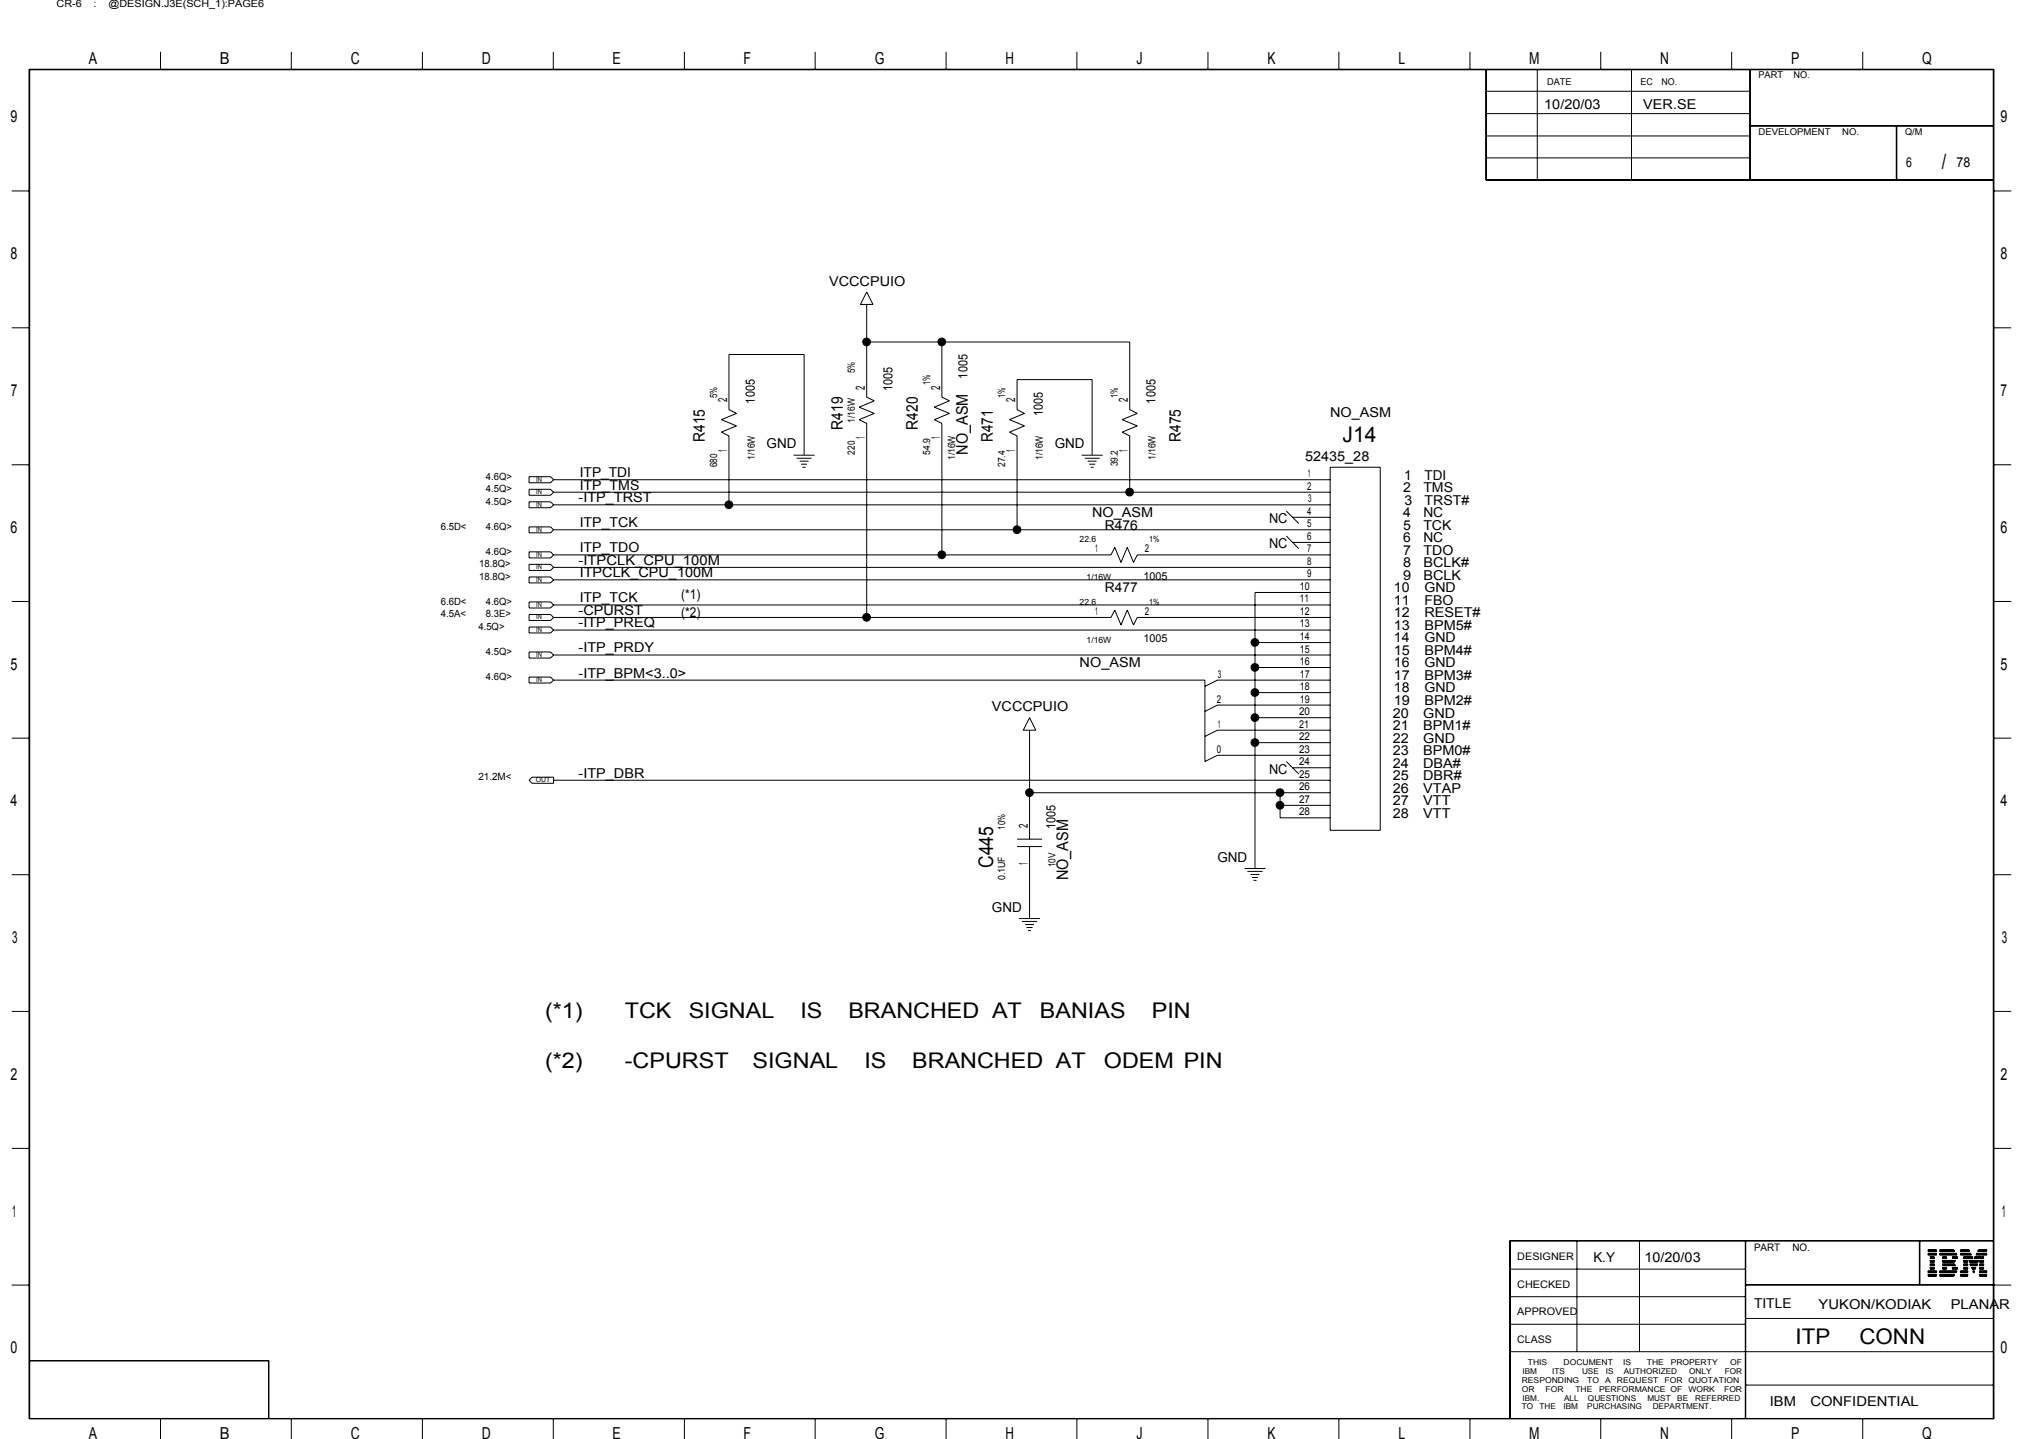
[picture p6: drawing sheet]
<svg xmlns="http://www.w3.org/2000/svg" width="297mm" height="210mm" viewBox="0 0 297 210" stroke-linecap="round" stroke-linejoin="round" font-family="sans-serif">
<g fill="none" stroke="#000" stroke-width=".15">
<path d="M4.2 10.1h286.6v196.9h-286.6zM4.3 10.2h286.4v196.7h-286.4zM23.4 7.6v2.5M42.5 7.6v2.5M61.6 7.6v2.5M80.7 7.6v2.5M99.8 7.6v2.5M118.9 7.6v2.5M138 7.6v2.5M157 7.6v2.5M176.1 7.6v2.5M195.2 7.6v2.5"/>
<path d="M214.4 7.6v2.5M216.7 10.1v16.2h74.1M216.7 19.8h38.5M216.7 16.6h38.5M216.7 13.3h38.5M216.7 10.1v16.2M224.2 10.1v16.2M233.4 7.6v2.5M237.9 10.1v16.2M252.5 7.6v2.5M255.2 10.1v16.2M255.2 18.4h35.6"/>
<path d="M255.2 18.3h35.6M271.6 7.6v2.5M276.5 18.4v7.9M276.6 18.4v7.9M1.7 27.9h2.5M216.7 26.2h74.1M216.7 23h38.5M290.8 27.9h2.5M1.7 47.8h2.5M126.4 44.4v13.5l1.1 .6-2.2 .9 2.2 .9-2.2 .9 1.1 .6v28.3M126.4 42.6l.9 1.8h-1.8zM126.4 49.9h38.3v9.9l1.1 .5-2.2 .9 2.2 .9-2.2 .9 1.1 .6v8.2"/>
<path d="M137.3 49.9v8l1.1 .6-2.2 .9 2.2 .9-2.2 .9 1.1 .6v19.1M290.8 47.8h2.5M1.7 67.8h2.5M77.1 76.9h3.2l.4 .4-.4 .4h-3.2zM77.1 69.5h3.2l.4 .5-.4 .4h-3.2zM77.1 71.4h3.2l.4 .4-.4 .4h-3.2zM77.1 73.2h3.2l.4 .4-.4 .5h-3.2zM80.7 77.3h113.3M80.7 73.6h113.3M80.7 71.8h113.3M80.7 70h113.3M115.7 66.4h3.1"/>
<path d="M116.2 66.8h2.1M116.6 67.3h1.3M116.8 67.7h.9M117 68.2h.5M117.3 66.3v-14.6h-11v8.1l1.1 .5-2.2 .9 2.2 .9-2.2 .9 1.1 .6v10M157.7 66.4h3.1M158.2 66.8h2.2M158.6 67.3h1.3M158.8 67.7h.9M159 68.2h.5M159.3 66.3v-10.9h-11v4.4l1.1 .5-2.2 .9 2.2 .9-2.2 .9 1.1 .6v13.7M187.6 74.5l1.8 1.9"/>
<path d="M187.6 78.2l1.8 1.8M188.5 79.1h5.5M188.5 75.5h5.5M194 68.2h7.3v52.9h-7.3zM290.8 67.8h2.5M1.7 87.7h2.5M77.1 80.5h3.2l.4 .4-.4 .5h-3.2zM77.1 82.3h3.2l.4 .5-.4 .4h-3.2zM77.1 84.2h3.2l.4 .4-.4 .4h-3.2zM77.1 87.8h3.2l.4 .4-.4 .5h-3.2zM77.1 89.6h3.2l.4 .5-.4 .4h-3.2zM77.1 91.5h3.2l.4 .4-.4 .4h-3.2z"/>
<path d="M77.1 95.1h3.2l.4 .4-.4 .5h-3.2zM77.1 98.8h3.2l.4 .4-.4 .4h-3.2zM80.7 99.2h95v11.9l1.8-.9h16.5M80.7 95.5h113.3M80.7 91.9h113.3M80.7 90.1h81.3l.6-1.1 .9 2.2 .9-2.2 .9 2.2 .5-1.1h28.2M80.7 88.2h113.3M80.7 84.6h113.3M80.7 82.8h113.3M80.7 80.9h81.3l.6-1.1 .9 2.2 .9-2.2 .9 2.2 .5-1.1h28.2M183 97.4h11M183 93.7h11"/>
<path d="M194 99.2h-16.5l-1.8 .9M194 86.4h-11v40.2M290.8 87.7h2.5M1.7 107.7h2.5M77.6 113.4h3.1v.9h-3.1l-.5-.5zM80.7 113.8h113.3M150.1 115.6h43.9M150.1 104.7l.9 1.8h-1.8zM150.1 106.5v15.9M183 108.3h11M183 104.7h11M183 101h11"/>
<path d="M186.7 115.6v3.7h7.3M186.7 117.5h7.3M187.6 111.1l1.8 1.8M188.5 112h5.5M194 106.5h-16.5l-1.8 .9M194 102.8h-16.5l-1.8 1M290.8 107.7h2.5M1.7 127.6h2.5M148.3 123.5h3.7M148.3 122.4h3.7M148.6 134h3.1M149 134.4h2.2"/>
<path d="M149.5 134.9h1.3M149.7 135.3h.9M149.9 135.7h.4M150.1 123.5v10.4M181.5 126.7h3M181.9 127.1h2.2M182.3 127.6h1.4M182.6 128h.8M182.8 128.4h.4M290.8 127.6h2.5M1.7 147.5h2.5M290.8 147.5h2.5"/>
<path d="M1.7 167.5h2.5M290.8 167.5h2.5M1.7 187.5h2.5M4.2 198.5h35v8.4M4.2 198.5h35M39.2 198.5v8.4M220.2 185.1h34.3M220.2 181h70.6M220.2 197.2h70.6M220.2 193.2h34.3M220.2 189.1h34.3M220.2 181v25.9"/>
<path d="M230 181v16.2M239.1 181v16.2M254.5 181v25.9M254.5 192.3h36.3M254.5 187.4h36.3M254.5 187.5h38.8M254.6 181v25.9M279.9 181v6.5M280 181v6.5M281.1 182.3l1.3 .1zM281.1 182.4l1.3 .1zM281.1 182.5l1.3 .1z"/>
<path d="M281.1 182.8l1.3 .1zM281.1 182.9l1.3 .1zM281.1 183l1.3 .1zM281.1 185.4h1.3zM281.1 185.5h1.3v.1h-1.3zM281.1 185.9h1.3v.1h-1.3zM281.1 186.1h1.3zM281.1 185.6h1.3M281.1 186h1.3M281.4 183.3l.7 .1zM281.4 183.5h.7zM281.4 183.6h.7z"/>
<path d="M281.4 183.9h.7zM281.4 184h.7zM281.4 184.1h.7zM281.4 184.4h.7zM281.4 184.5h.7zM281.4 184.6h.7zM281.4 184.9h.7zM281.4 185h.7zM281.4 185.1h.7zM282.8 182.3l2.1 .1zM282.8 186.1h2.1zM282.8 182.4l2.2 .1z"/>
<path d="M282.8 182.5l2.2 .1zM282.8 182.8l2.5 .1zM282.8 182.9l2.5 .1zM282.8 183l2.6 .1zM282.8 185.4h2.6zM282.8 185.6h2.5v-.1h-2.5v.1h2.5h-2.5M282.8 186h2.2v-.1h-2.2v.1h2.2h-2.2M283.2 184.1h1.8zM283.2 184.4h1.8zM283.2 183.9h2zM283.2 184.6h2zM283.2 183.3l.7 .1z"/>
<path d="M283.2 183.5h.7zM283.2 183.6h.7zM283.2 184h1.9zM283.2 184.5h1.9zM283.2 184.9h.7zM283.2 185h.7zM283.2 185.1h.7zM284.7 183.3l.8 .1zM284.7 183.5h.8zM284.7 185h.8zM284.7 185.1h.8zM284.7 183.6h.7z"/>
<path d="M284.7 184.9h.7zM285.9 185.4h1.1zM285.9 185.5h1.1v.1h-1.1zM285.9 185.9h1.1v.1h-1.1zM285.9 186.1h1.1zM285.9 182.3l1.3 .1zM285.9 182.4l1.3 .1zM285.9 182.5l1.3 .1zM285.9 182.8l1.5 .1zM285.9 182.9l1.5 .1zM285.9 183l1.6 .1zM285.9 185.6h1.1"/>
<path d="M285.9 186h1.1M286.3 183.9h.7zM286.3 184h.7zM286.3 184.1h.7zM286.3 184.4h.7zM286.3 184.5h.7zM286.3 184.6h.7zM286.3 184.9h.7zM286.3 185h.7zM286.3 185.1h.7zM286.3 183.6h1.4zM286.3 183.5h1.4z"/>
<path d="M286.3 183.3l1.4 .1zM287.1 183.9h1.4zM287.1 184h1.4zM287.2 184.1h1.3zM287.2 184.4h1.2zM287.3 184.5h1zM287.3 184.6h1zM287.5 184.9h.6zM287.5 185h.6zM287.6 185.1h.5zM287.7 185.4h.2zM287.7 185.5h.2v.1h-.2z"/>
<path d="M287.7 185.6h.2zM287.9 183.6h1.4zM287.9 183.3l1.4 .1zM287.9 183.5h1.4zM288.1 183l1.6 .1zM288.2 182.8l1.5 .1zM288.2 182.9l1.5 .1zM288.4 182.4l1.3 .1zM288.4 182.5l1.3 .1zM288.5 182.3l1.2 .1zM288.6 185.4h1.1zM288.6 185.5h1.1v.1h-1.1z"/>
<path d="M288.6 185.9h1.1v.1h-1.1zM288.6 186.1h1.1zM288.6 183.9h.7zM288.6 184h.7zM288.6 184.1h.7zM288.6 184.4h.7zM288.6 184.5h.7zM288.6 184.6h.7zM288.6 184.9h.7zM288.6 185h.7zM288.6 185.1h.7zM288.6 185.6h1.1"/>
<path d="M288.6 186h1.1M290.8 181h-70.6v25.9M23.4 206.9v3M42.5 206.9v3M61.6 206.9v3M80.7 206.9v3M99.8 206.9v3M118.9 206.9v3M138 206.9v3M157 206.9v3M176.1 206.9v3M195.2 206.9v3"/>
<path d="M214.4 206.9v3M233.4 206.9v3M252.5 206.9v3M254.5 202h36.3M271.6 206.9v3"/>
</g>
<g fill="#000" stroke="#000" stroke-width=".15">
<circle cx="126.4" cy="49.9" r=".57"/>
<circle cx="137.3" cy="49.9" r=".57"/>
<circle cx="106.3" cy="73.6" r=".57"/>
<circle cx="148.3" cy="77.3" r=".57"/>
<circle cx="164.7" cy="71.8" r=".57"/>
<circle cx="126.4" cy="90.1" r=".57"/>
<circle cx="137.3" cy="80.9" r=".57"/>
<circle cx="183" cy="93.7" r=".57"/>
<circle cx="183" cy="97.4" r=".57"/>
<circle cx="150.1" cy="115.6" r=".57"/>
<circle cx="183" cy="108.3" r=".57"/>
<circle cx="183" cy="104.7" r=".57"/>
<circle cx="183" cy="101" r=".57"/>
<circle cx="186.6" cy="115.6" r=".57"/>
<circle cx="186.6" cy="117.5" r=".57"/>
</g>
<g font-size="3.1">
<text x="283.2" y="24.6">/</text>
<text x="195.8" y="64.5">J14</text>
<text x="79.5" y="148.5">(*1)</text>
<text x="91.1" y="148.5">TCK</text>
<text x="100.4" y="148.5">SIGNAL</text>
<text x="116.7" y="148.5">IS</text>
<text x="123.7" y="148.5">BRANCHED AT</text>
<text x="151.7" y="148.5">BANIAS</text>
<text x="168" y="148.5">PIN</text>
<text x="79.5" y="155.8">(*2)</text>
<text x="91.1" y="155.8">-CPURST</text>
<text x="109.7" y="155.8">SIGNAL</text>
<text x="126" y="155.8">IS</text>
<text x="133" y="155.8">BRANCHED AT</text>
<text x="161" y="155.8">ODEM PIN</text>
<text x="261.8" y="196">ITP</text>
<text x="271.1" y="196">CONN</text>
</g>
<text font-size="2.9" x="144.8" y="126.6" transform="rotate(-90 144.8 126.6)">C445</text>
<g font-size="2.4">
<text x="13" y="9.4">A</text>
<text x="32" y="9.4">B</text>
<text x="51.2" y="9.4">C</text>
<text x="70.2" y="9.4">D</text>
<text x="89.3" y="9.4">E</text>
<text x="108.4" y="9.4">F</text>
<text x="127.5" y="9.4">G</text>
<text x="146.6" y="9.4">H</text>
<text x="165.7" y="9.4">J</text>
<text x="184.8" y="9.4">K</text>
<text x="203.9" y="9.4">L</text>
<text x="223" y="9.4">M</text>
<text x="242.1" y="9.4">N</text>
<text x="261.2" y="9.4">P</text>
<text x="280.3" y="9.4">Q</text>
<text x="1.5" y="17.9">9</text>
<text x="291.7" y="17.9">9</text>
<text x="1.5" y="37.8">8</text>
<text x="291.7" y="37.8">8</text>
<text x="1.6" y="57.8">7</text>
<text x="291.7" y="57.8">7</text>
<text x="1.5" y="77.7">6</text>
<text x="291.7" y="77.7">6</text>
<text x="1.5" y="97.7">5</text>
<text x="291.7" y="97.7">5</text>
<text x="1.5" y="117.6">4</text>
<text x="291.7" y="117.6">4</text>
<text x="1.8" y="137.5">3</text>
<text x="291.9" y="137.5">3</text>
<text x="1.5" y="157.5">2</text>
<text x="291.7" y="157.5">2</text>
<text x="1.8" y="177.5">1</text>
<text x="291.9" y="177.5">1</text>
<text x="1.5" y="197.4">0</text>
<text x="291.7" y="197.4">0</text>
<text x="13" y="209.9">A</text>
<text x="32" y="209.9">B</text>
<text x="51.2" y="209.9">C</text>
<text x="70.2" y="209.9">D</text>
<text x="89.3" y="209.9">E</text>
<text x="108.4" y="209.9">F</text>
<text x="127.5" y="209.9">G</text>
<text x="146.6" y="209.9">H</text>
<text x="165.7" y="209.9">J</text>
<text x="184.8" y="209.9">K</text>
<text x="203.9" y="209.9">L</text>
<text x="223" y="209.9">M</text>
<text x="242.1" y="209.9">N</text>
<text x="261.2" y="209.9">P</text>
<text x="280.3" y="209.9">Q</text>
</g>
<g font-size="2.3">
<text x="102.8" y="64.5" transform="rotate(-90 102.8 64.5)">R415</text>
<text x="122.9" y="62.7" transform="rotate(-90 122.9 62.7)">R419</text>
<text x="133.8" y="62.7" transform="rotate(-90 133.8 62.7)">R420</text>
<text x="144.8" y="64.5" transform="rotate(-90 144.8 64.5)">R471</text>
<text x="172.2" y="64.5" transform="rotate(-90 172.2 64.5)">R475</text>
<text x="141.1" y="66.3" transform="rotate(-90 141.1 66.3)">NO_ASM</text>
<text x="155.8" y="128.4" transform="rotate(-90 155.8 128.4)">NO_ASM</text>
</g>
<g font-size="2">
<text x="225.2" y="15.9">10/20/03</text>
<text x="239.6" y="15.9">VER.SE</text>
<text x="278" y="24.3">6</text>
<text x="285.3" y="24.3">78</text>
<text x="120.9" y="41.7">VCCCPUIO</text>
<text x="111.8" y="65.4">GND</text>
<text x="153.8" y="65.4">GND</text>
<text x="194" y="60.8">NO_ASM</text>
<text x="84.5" y="71.4">ITP_TMS</text>
<text x="84.5" y="69.6">ITP_TDI</text>
<text x="190.3" y="67.2">52435_28</text>
<text x="204.6" y="71.8">2</text>
<text x="204.8" y="70">1</text>
<text x="207.6" y="71.8">TMS</text>
<text x="207.7" y="70">TDI</text>
<text x="84.4" y="73.2">-ITP_TRST</text>
<text x="84.5" y="76.9">ITP_TCK</text>
<text x="159.3" y="75.4">NO_ASM</text>
<text x="161.1" y="77.3">R476</text>
<text x="185.1" y="76.3">NC</text>
<text x="204.6" y="77.3">5</text>
<text x="204.6" y="75.4">4</text>
<text x="204.8" y="73.6">3</text>
<text x="207.6" y="75.4">NC</text>
<text x="207.6" y="77.3">TCK</text>
<text x="207.7" y="73.6">TRST#</text>
<text x="84.4" y="82.4">-ITPCLK_CPU_100M</text>
<text x="84.5" y="80.6">ITP_TDO</text>
<text x="185.1" y="80">NC</text>
<text x="204.6" y="82.7">8</text>
<text x="204.6" y="79.1">6</text>
<text x="204.6" y="80.9">7</text>
<text x="207.6" y="82.7">BCLK#</text>
<text x="207.6" y="79.1">NC</text>
<text x="207.6" y="80.9">TDO</text>
<text x="84.4" y="89.7">-CPURST</text>
<text x="84.5" y="87.9">ITP_TCK</text>
<text x="84.5" y="84.2">ITPCLK_CPU_100M</text>
<text x="99.4" y="87.3">(*1)</text>
<text x="161.1" y="86.4">R477</text>
<text x="203.3" y="88.2">11</text>
<text x="203.3" y="86.4">10</text>
<text x="204.6" y="84.6">9</text>
<text x="207.6" y="84.6">BCLK</text>
<text x="207.7" y="88.2">FBO</text>
<text x="207.7" y="86.4">GND</text>
<text x="84.4" y="95.2">-ITP_PRDY</text>
<text x="84.4" y="91.5">-ITP_PREQ</text>
<text x="99.4" y="90">(*2)</text>
<text x="203.3" y="95.5">15</text>
<text x="203.3" y="93.7">14</text>
<text x="203.3" y="91.9">13</text>
<text x="203.3" y="90">12</text>
<text x="207.7" y="93.7">GND</text>
<text x="207.7" y="95.5">BPM4#</text>
<text x="207.7" y="91.9">BPM5#</text>
<text x="207.7" y="90">RESET#</text>
<text x="84.4" y="98.8">-ITP_BPM&lt;3..0&gt;</text>
<text x="157.4" y="97.3">NO_ASM</text>
<text x="203.3" y="101">18</text>
<text x="203.3" y="99.2">17</text>
<text x="203.3" y="97.3">16</text>
<text x="207.7" y="101">GND</text>
<text x="207.7" y="97.3">GND</text>
<text x="207.7" y="99.2">BPM3#</text>
<text x="144.6" y="103.8">VCCCPUIO</text>
<text x="203.1" y="106.5">21</text>
<text x="203.1" y="104.7">20</text>
<text x="203.3" y="102.8">19</text>
<text x="207.5" y="106.5">BPM1#</text>
<text x="207.5" y="104.7">GND</text>
<text x="207.7" y="102.8">BPM2#</text>
<text x="84.4" y="113.4">-ITP_DBR</text>
<text x="185.1" y="112.8">NC</text>
<text x="203.1" y="113.8">25</text>
<text x="203.1" y="112">24</text>
<text x="203.1" y="110.2">23</text>
<text x="203.1" y="108.3">22</text>
<text x="207.5" y="113.8">DBR#</text>
<text x="207.5" y="112">DBA#</text>
<text x="207.5" y="110.2">BPM0#</text>
<text x="207.5" y="108.3">GND</text>
<text x="203.1" y="119.3">28</text>
<text x="203.1" y="117.5">27</text>
<text x="203.1" y="115.6">26</text>
<text x="207.5" y="119.3">VTT</text>
<text x="207.5" y="117.5">VTT</text>
<text x="207.5" y="115.6">VTAP</text>
<text x="177.5" y="125.7">GND</text>
<text x="144.6" y="133">GND</text>
<text x="232.3" y="184.1">K.Y</text>
<text x="239.8" y="184.1">10/20/03</text>
<text x="255.8" y="190.8">TITLE</text>
<text x="265.2" y="190.9">YUKON/KODIAK</text>
<text x="284.5" y="190.9">PLANAR</text>
<text x="258.1" y="205.1">IBM</text>
<text x="264" y="205.1">CONFIDENTIAL</text>
</g>
<g font-size="1.9">
<text x="110.1" y="58.9" transform="rotate(-90 110.1 58.9)">1005</text>
<text x="130.2" y="57" transform="rotate(-90 130.2 57)">1005</text>
<text x="141.1" y="55.2" transform="rotate(-90 141.1 55.2)">1005</text>
<text x="168.5" y="58.9" transform="rotate(-90 168.5 58.9)">1005</text>
<text x="152.1" y="60.7" transform="rotate(-90 152.1 60.7)">1005</text>
<text x="153.9" y="121" transform="rotate(-90 153.9 121)">1005</text>
</g>
<g font-size="1.8">
<text x="106" y="58.7" transform="rotate(-90 106 58.7)">2</text>
<text x="126.1" y="56.8" transform="rotate(-90 126.1 56.8)">2</text>
<text x="137.1" y="56.8" transform="rotate(-90 137.1 56.8)">2</text>
<text x="148" y="58.7" transform="rotate(-90 148 58.7)">2</text>
<text x="164.5" y="58.7" transform="rotate(-90 164.5 58.7)">2</text>
<text x="106" y="65.9" transform="rotate(-90 106 65.9)">1</text>
<text x="126.1" y="64.1" transform="rotate(-90 126.1 64.1)">1</text>
<text x="137.1" y="64.1" transform="rotate(-90 137.1 64.1)">1</text>
<text x="148" y="65.9" transform="rotate(-90 148 65.9)">1</text>
<text x="164.5" y="65.9" transform="rotate(-90 164.5 65.9)">1</text>
<text x="149.9" y="120.8" transform="rotate(-90 149.9 120.8)">2</text>
<text x="149.9" y="126.2" transform="rotate(-90 149.9 126.2)">1</text>
</g>
<g font-size="1.6">
<text x="190.6" y="71.4">2</text>
<text x="190.7" y="69.6">1</text>
<text x="190.6" y="76.9">5</text>
<text x="190.6" y="75.1">4</text>
<text x="190.8" y="73.3">3</text>
<text x="159.7" y="80.6">1</text>
<text x="166.9" y="80.6">2</text>
<text x="190.6" y="82.4">8</text>
<text x="190.6" y="78.7">6</text>
<text x="190.6" y="80.6">7</text>
<text x="159.7" y="89.7">1</text>
<text x="166.7" y="84.6">1005</text>
<text x="166.9" y="89.7">2</text>
<text x="189.6" y="89.7">12</text>
<text x="189.6" y="87.9">11</text>
<text x="189.6" y="86">10</text>
<text x="190.6" y="84.2">9</text>
<text x="166.7" y="93.7">1005</text>
<text x="189.6" y="95.2">15</text>
<text x="189.6" y="93.4">14</text>
<text x="189.6" y="91.5">13</text>
<text x="177.6" y="98.9">3</text>
<text x="189.6" y="100.7">18</text>
<text x="189.6" y="98.8">17</text>
<text x="189.6" y="97">16</text>
<text x="177.5" y="102.6">2</text>
<text x="177.6" y="106.2">1</text>
<text x="189.4" y="108">22</text>
<text x="189.4" y="106.2">21</text>
<text x="189.4" y="104.3">20</text>
<text x="189.6" y="102.5">19</text>
<text x="177.5" y="109.9">0</text>
<text x="189.4" y="113.5">25</text>
<text x="189.4" y="111.6">24</text>
<text x="189.4" y="109.8">23</text>
<text x="189.4" y="118.9">28</text>
<text x="189.4" y="117.1">27</text>
<text x="189.4" y="115.3">26</text>
</g>
<g font-size="1.5">
<text x="8.3" y="1">CR-6</text>
<text x="13.6" y="1">:</text>
<text x="15.8" y="1">@DESIGN.J3E(SCH_1):PAGE6</text>
<text x="104.6" y="58.1" transform="rotate(-90 104.6 58.1)">5%</text>
<text x="124.7" y="54.5" transform="rotate(-90 124.7 54.5)">5%</text>
<text x="135.6" y="56.2" transform="rotate(-90 135.6 56.2)">1%</text>
<text x="146.6" y="58" transform="rotate(-90 146.6 58)">1%</text>
<text x="163" y="58" transform="rotate(-90 163 58)">1%</text>
<text x="124.7" y="61.7" transform="rotate(-90 124.7 61.7)">1/16W</text>
<text x="70.9" y="71.8">4.5Q&gt;</text>
<text x="70.9" y="70">4.6Q&gt;</text>
<text x="104.6" y="68.2" transform="rotate(-90 104.6 68.2)">680</text>
<text x="110.1" y="67.1" transform="rotate(-90 110.1 67.1)">1/16W</text>
<text x="124.7" y="66.3" transform="rotate(-90 124.7 66.3)">220</text>
<text x="135.6" y="66.3" transform="rotate(-90 135.6 66.3)">54.9</text>
<text x="139.3" y="67.1" transform="rotate(-90 139.3 67.1)">1/16W</text>
<text x="146.6" y="68.2" transform="rotate(-90 146.6 68.2)">27.4</text>
<text x="152.1" y="67.1" transform="rotate(-90 152.1 67.1)">1/16W</text>
<text x="163" y="68" transform="rotate(-90 163 68)">39.2</text>
<text x="168.5" y="67.1" transform="rotate(-90 168.5 67.1)">1/16W</text>
<text x="64.3" y="77.3">6.5D&lt;</text>
<text x="70.9" y="77.3">4.6Q&gt;</text>
<text x="70.9" y="73.6">4.5Q&gt;</text>
<text x="69.9" y="82.8">18.8Q&gt;</text>
<text x="70.9" y="80.9">4.6Q&gt;</text>
<text x="64.3" y="88.2">6.6D&lt;</text>
<text x="69.9" y="84.6">18.8Q&gt;</text>
<text x="70.9" y="88.2">4.6Q&gt;</text>
<text x="64.3" y="90.1">4.5A&lt;</text>
<text x="69.8" y="91.9">4.5Q&gt;</text>
<text x="70.9" y="95.5">4.5Q&gt;</text>
<text x="70.9" y="90.1">8.3E&gt;</text>
<text x="70.9" y="99.2">4.6Q&gt;</text>
<text x="69.8" y="113.8">21.2M&lt;</text>
<text x="146.6" y="121" transform="rotate(-90 146.6 121)">10%</text>
<text x="146.6" y="128.4" transform="rotate(-90 146.6 128.4)">0.1UF</text>
<text x="153.9" y="126.5" transform="rotate(-90 153.9 126.5)">10V</text>
<text x="221.3" y="183.8">DESIGNER</text>
<text x="255.8" y="182.5">PART</text>
<text x="261.4" y="182.5">NO.</text>
<text x="221.3" y="191.9">APPROVED</text>
<text x="221.3" y="187.8">CHECKED</text>
<text x="221.3" y="195.9">CLASS</text>
</g>
<g font-size="1.4">
<text x="256.4" y="11.4">PART</text>
<text x="261.5" y="11.4">NO.</text>
<text x="225.6" y="12.4">DATE</text>
<text x="239.2" y="12.4">EC</text>
<text x="242.3" y="12.4">NO.</text>
<text x="256.4" y="19.7">DEVELOPMENT</text>
<text x="268.6" y="19.7">NO.</text>
<text x="277.8" y="19.7">Q/M</text>
</g>
<g font-size="1.3">
<text x="157.4" y="79.1">22.6</text>
<text x="167.6" y="79.1">1%</text>
<text x="157.4" y="88.2">22.6</text>
<text x="158.5" y="84.6">1/16W</text>
<text x="167.6" y="88.2">1%</text>
<text x="158.5" y="93.7">1/16W</text>
</g>
<g font-size="1.2">
<text x="221.9" y="203">OR</text>
<text x="221.9" y="201.7">RESPONDING</text>
<text x="222" y="200.4">IBM</text>
<text x="222.8" y="199.1">THIS</text>
<text x="225.4" y="203">FOR</text>
<text x="226.4" y="200.4">ITS</text>
<text x="228" y="199.1">DOCUMENT</text>
<text x="229.7" y="203">THE</text>
<text x="230.7" y="200.4">USE</text>
<text x="231.5" y="201.7">TO</text>
<text x="233.2" y="203">PERFORMANCE OF</text>
<text x="234.1" y="201.7">A</text>
<text x="234.2" y="200.4">IS</text>
<text x="235.8" y="201.7">REQUEST</text>
<text x="236.7" y="199.1">IS</text>
<text x="236.8" y="200.4">AUTHORIZED</text>
<text x="240.2" y="199.1">THE</text>
<text x="242.7" y="201.7">FOR</text>
<text x="243.6" y="199.1">PROPERTY</text>
<text x="246.2" y="203">WORK</text>
<text x="246.2" y="201.7">QUOTATION</text>
<text x="246.3" y="200.4">ONLY</text>
<text x="251.4" y="203">FOR</text>
<text x="251.5" y="200.4">FOR</text>
<text x="252.3" y="199.1">OF</text>
<text x="221.9" y="205.6">TO</text>
<text x="222" y="204.3">IBM.</text>
<text x="224.5" y="205.6">THE</text>
<text x="228" y="205.6">IBM</text>
<text x="228.1" y="204.3">ALL</text>
<text x="231.5" y="205.6">PURCHASING</text>
<text x="231.6" y="204.3">QUESTIONS</text>
<text x="240.2" y="204.3">MUST</text>
<text x="241" y="205.6">DEPARTMENT.</text>
<text x="244.6" y="204.3">BE</text>
<text x="247.2" y="204.3">REFERRED</text>
</g>
<g font-size="1">
<text x="78.2" y="70.3">IN</text>
<text x="78.2" y="73.9">IN</text>
<text x="78.2" y="72.1">IN</text>
<text x="78.2" y="77.6">IN</text>
<text x="78.2" y="83">IN</text>
<text x="78.2" y="81.2">IN</text>
<text x="78.2" y="88.5">IN</text>
<text x="78.2" y="84.9">IN</text>
<text x="78.2" y="95.8">IN</text>
<text x="78.2" y="90.3">IN</text>
<text x="78.2" y="92.2">IN</text>
<text x="78.2" y="99.5">IN</text>
<text x="78.1" y="114.1">OUT</text>
</g>
</svg>
